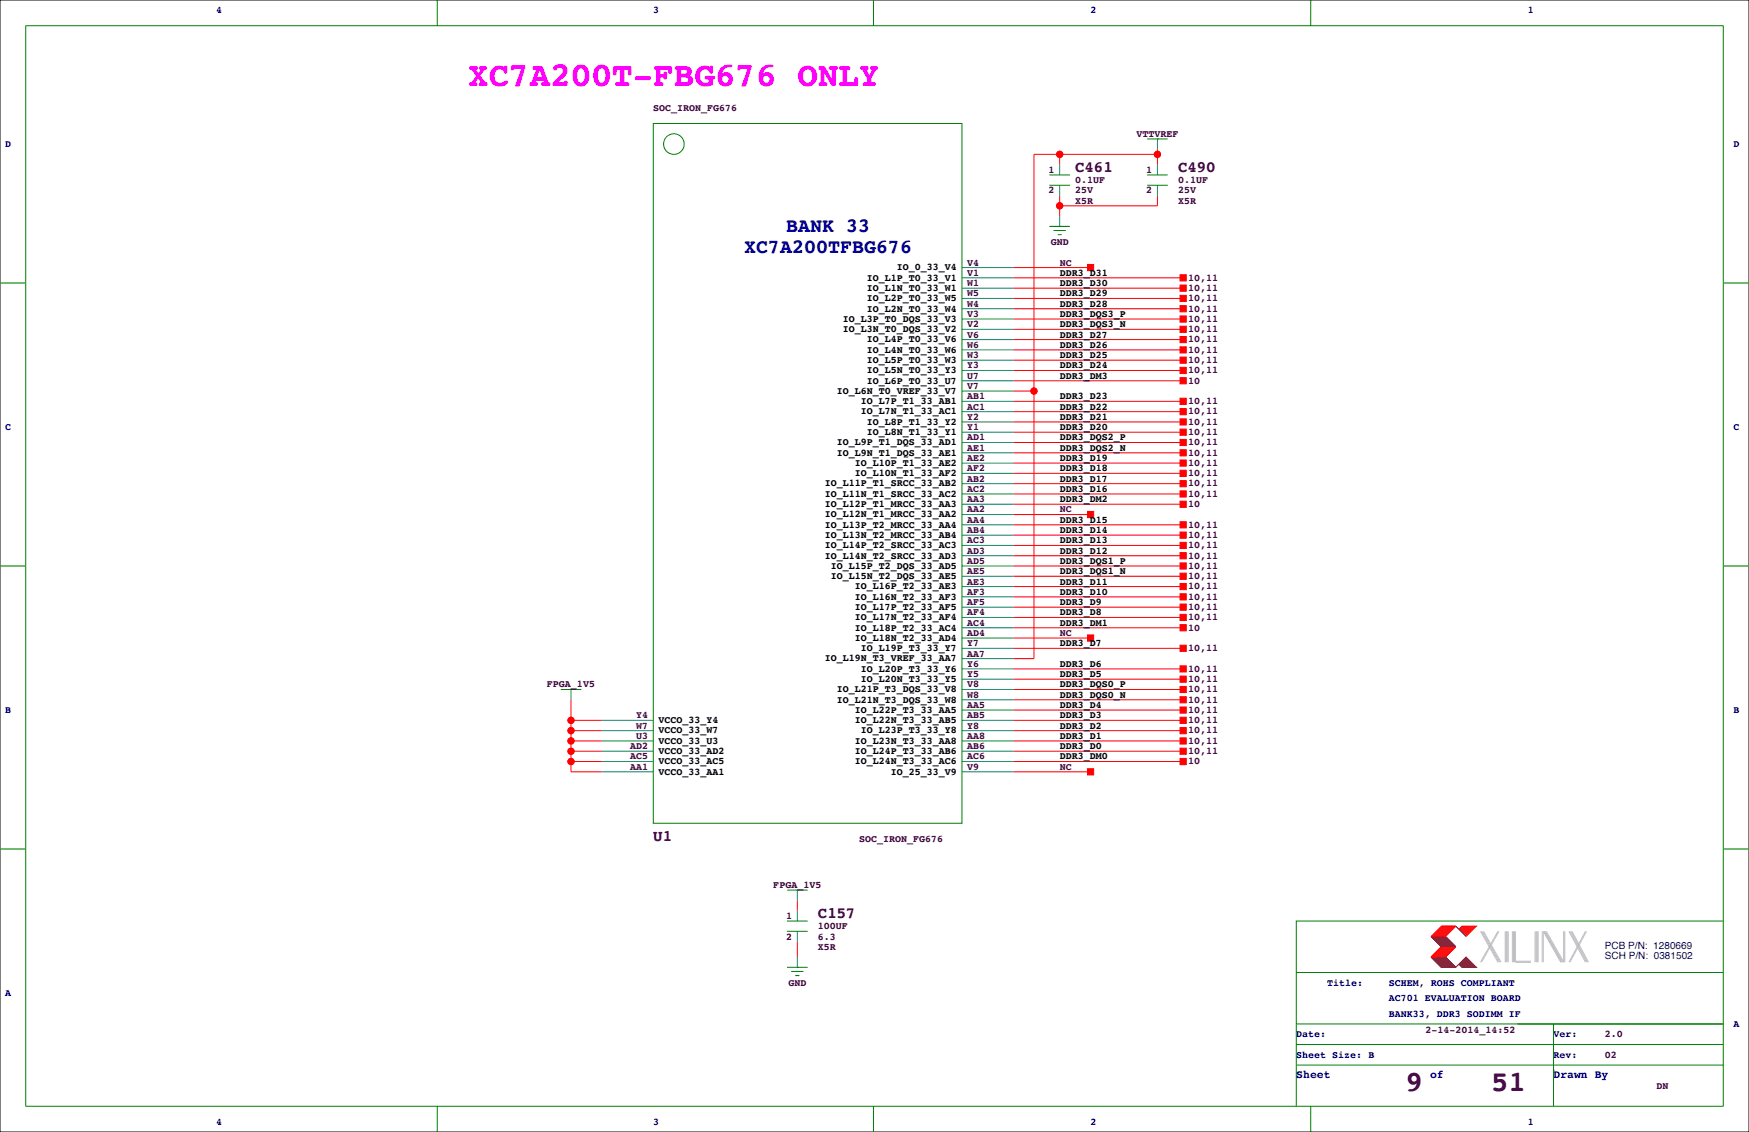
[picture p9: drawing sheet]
<svg xmlns="http://www.w3.org/2000/svg" width="432mm" height="279mm" viewBox="0 0 432 279" stroke-linecap="round" stroke-linejoin="round" font-family="sans-serif">
<path d="M0 0h431.8v279.4h-431.8z" fill="none" stroke="#000" stroke-width=".25"/>
<g fill="none" stroke="#f00" stroke-width=".25">
<path d="M261.6 38.1v2.5M285.8 36.8v3.8M285.8 38.1h-30.5v124.5h-5.1M261.6 48.3v5M285.8 48.3v2.5h-24.2M250.2 66h19M250.2 78.7h41.9M250.2 68.6h41.9M250.2 71.1h41.9M250.2 73.7h41.9M250.2 76.2h41.9M250.2 81.3h41.9"/>
<path d="M250.2 83.8h41.9M250.2 86.4h41.9M250.2 88.9h41.9M250.2 91.4h41.9M250.2 94h41.9M250.2 99.1h41.9M250.2 96.5h5.1M250.2 109.2h41.9M250.2 111.8h41.9M250.2 101.6h41.9M250.2 104.1h41.9M250.2 114.3h41.9"/>
<path d="M250.2 106.7h41.9M250.2 116.8h41.9M250.2 119.4h41.9M250.2 127h19M250.2 139.7h41.9M250.2 132.1h41.9M250.2 121.9h41.9M250.2 124.5h41.9M250.2 129.5h41.9M250.2 134.6h41.9M250.2 137.2h41.9M250.2 157.5h19"/>
<path d="M250.2 142.2h41.9M250.2 144.8h41.9M250.2 147.3h41.9M250.2 149.9h41.9M250.2 152.4h41.9M250.2 154.9h41.9M141 177.8h7.6M141 172.7v17.8h7.6M250.2 160h41.9M250.2 172.7h41.9M250.2 170.2h41.9M250.2 165.1h41.9"/>
<path d="M250.2 167.6h41.9M250.2 175.3h41.9M250.2 177.8h41.9M141 180.3h7.6M141 185.4h7.6M141 188h7.6M141 182.9h7.6M250.2 180.3h41.9M250.2 185.4h41.9M250.2 188h41.9M250.2 182.9h41.9M250.2 190.5h19"/>
<path d="M196.8 222.2v2.6M196.8 232.4v3.8M355.9 233.7l-2.6 2.5h3.6l2.5-2.5M355.9 228.6h3.5l-2.5 2.5h-3.6zM356.1 233.7l-2.5 2.5M356.1 228.6l-2.5 2.5M356.4 233.7l-2.6 2.5M356.4 228.6l-2.6 2.5M356.6 233.7l-2.5 2.5M356.6 228.6l-2.5 2.5M356.9 233.7l-2.6 2.5M356.9 228.6l-2.6 2.5"/>
<path d="M357.1 233.7l-2.5 2.5M357.1 228.6l-2.5 2.5M357.4 233.7l-2.6 2.5M357.4 228.6l-2.6 2.5M357.6 233.7l-2.5 2.5M357.6 228.6l-2.5 2.5M357.9 233.7l-2.6 2.5M357.9 228.6l-2.6 2.5M358.1 233.7l-2.5 2.5M358.1 228.6l-2.5 2.5M358.4 233.7l-2.5 2.5M358.4 228.6l-2.5 2.5"/>
<path d="M358.6 233.7l-2.5 2.5M358.6 228.6l-2.5 2.5M358.9 233.7l-2.5 2.5M358.9 228.6l-2.5 2.5M359.2 233.7l-2.6 2.5M359.2 228.6l-2.6 2.5M360.2 229.4l.7-.8h3.6l-2.6 2.5M361.2 228.6l-.8 .8M361.4 228.6l-1 1M361.7 228.6l-1 1M361.9 228.6l-1.2 1.3M362.2 228.6l-1.3 1.3"/>
<path d="M362.5 228.6l-1.6 1.5M362.7 228.6l-1.5 1.5M363 228.6l-1.8 1.8M363.2 228.6l-1.8 1.8M363.5 228.6l-2.1 2M363.7 228.6l-2 2M364 228.6l-2.3 2.3M364.2 228.6l-2.3 2.3"/>
<circle cx="261.6" cy="38.1" r=".76"/>
<circle cx="285.8" cy="38.1" r=".76"/>
<circle cx="261.6" cy="50.8" r=".76"/>
<circle cx="255.3" cy="96.5" r=".76"/>
<circle cx="141" cy="177.8" r=".76"/>
<circle cx="141" cy="182.9" r=".76"/>
<circle cx="141" cy="185.4" r=".76"/>
<circle cx="141" cy="180.3" r=".76"/>
<circle cx="141" cy="188" r=".76"/>
</g>
<g fill="#f00" stroke="#f00" stroke-width=".25">
<path d="M268.5 65.3h1.5v1.5h-1.5z" fill-rule="evenodd"/>
<path d="M268.5 126.2h1.5v1.6h-1.5z" fill-rule="evenodd"/>
<path d="M268.5 156.7h1.5v1.5h-1.5z" fill-rule="evenodd"/>
<path d="M291.3 159.3h1.6v1.5h-1.6z" fill-rule="evenodd"/>
<path d="M291.3 108.5h1.6v1.5h-1.6z" fill-rule="evenodd"/>
<path d="M291.3 111h1.6v1.5h-1.6z" fill-rule="evenodd"/>
<path d="M291.3 78h1.6v1.5h-1.6z" fill-rule="evenodd"/>
<path d="M291.3 80.5h1.6v1.5h-1.6z" fill-rule="evenodd"/>
<path d="M291.3 141.5h1.6v1.5h-1.6z" fill-rule="evenodd"/>
<path d="M291.3 172h1.6v1.5h-1.6z" fill-rule="evenodd"/>
<path d="M291.3 138.9h1.6v1.6h-1.6z" fill-rule="evenodd"/>
<path d="M291.3 169.4h1.6v1.5h-1.6z" fill-rule="evenodd"/>
<path d="M291.3 131.3h1.6v1.5h-1.6z" fill-rule="evenodd"/>
<path d="M291.3 67.8h1.6v1.5h-1.6z" fill-rule="evenodd"/>
<path d="M291.3 70.4h1.6v1.5h-1.6z" fill-rule="evenodd"/>
<path d="M291.3 72.9h1.6v1.5h-1.6z" fill-rule="evenodd"/>
<path d="M291.3 75.4h1.6v1.6h-1.6z" fill-rule="evenodd"/>
<path d="M291.3 83.1h1.6v1.5h-1.6z" fill-rule="evenodd"/>
<path d="M291.3 85.6h1.6v1.5h-1.6z" fill-rule="evenodd"/>
<path d="M291.3 88.1h1.6v1.6h-1.6z" fill-rule="evenodd"/>
<path d="M291.3 90.7h1.6v1.5h-1.6z" fill-rule="evenodd"/>
<path d="M291.3 93.2h1.6v1.5h-1.6z" fill-rule="evenodd"/>
<path d="M291.3 98.3h1.6v1.5h-1.6z" fill-rule="evenodd"/>
<path d="M291.3 100.8h1.6v1.6h-1.6z" fill-rule="evenodd"/>
<path d="M291.3 103.4h1.6v1.5h-1.6z" fill-rule="evenodd"/>
<path d="M291.3 113.5h1.6v1.6h-1.6z" fill-rule="evenodd"/>
<path d="M291.3 105.9h1.6v1.5h-1.6z" fill-rule="evenodd"/>
<path d="M291.3 116.1h1.6v1.5h-1.6z" fill-rule="evenodd"/>
<path d="M291.3 118.6h1.6v1.5h-1.6z" fill-rule="evenodd"/>
<path d="M291.3 121.2h1.6v1.5h-1.6z" fill-rule="evenodd"/>
<path d="M291.3 123.7h1.6v1.5h-1.6z" fill-rule="evenodd"/>
<path d="M291.3 128.8h1.6v1.5h-1.6z" fill-rule="evenodd"/>
<path d="M291.3 133.9h1.6v1.5h-1.6z" fill-rule="evenodd"/>
<path d="M291.3 136.4h1.6v1.5h-1.6z" fill-rule="evenodd"/>
<path d="M291.3 144h1.6v1.5h-1.6z" fill-rule="evenodd"/>
<path d="M291.3 146.6h1.6v1.5h-1.6z" fill-rule="evenodd"/>
<path d="M291.3 149.1h1.6v1.5h-1.6z" fill-rule="evenodd"/>
<path d="M291.3 151.6h1.6v1.6h-1.6z" fill-rule="evenodd"/>
<path d="M291.3 154.2h1.6v1.5h-1.6z" fill-rule="evenodd"/>
<path d="M291.3 164.3h1.6v1.6h-1.6z" fill-rule="evenodd"/>
<path d="M291.3 166.9h1.6v1.5h-1.6z" fill-rule="evenodd"/>
<path d="M291.3 174.5h1.6v1.5h-1.6z" fill-rule="evenodd"/>
<path d="M291.3 177h1.6v1.6h-1.6z" fill-rule="evenodd"/>
<path d="M291.3 179.6h1.6v1.5h-1.6z" fill-rule="evenodd"/>
<path d="M291.3 184.7h1.6v1.5h-1.6z" fill-rule="evenodd"/>
<path d="M291.3 187.2h1.6v1.5h-1.6z" fill-rule="evenodd"/>
<path d="M291.3 182.1h1.6v1.5h-1.6z" fill-rule="evenodd"/>
<path d="M268.5 189.7h1.5v1.6h-1.5z" fill-rule="evenodd"/>
<circle cx="141" cy="188" r=".76"/>
<circle cx="141" cy="185.4" r=".76"/>
<circle cx="141" cy="182.9" r=".76"/>
<circle cx="141" cy="180.3" r=".76"/>
<circle cx="141" cy="177.8" r=".76"/>
<circle cx="261.6" cy="50.8" r=".76"/>
<circle cx="285.8" cy="38.1" r=".76"/>
<circle cx="261.6" cy="38.1" r=".76"/>
<circle cx="255.3" cy="96.5" r=".76"/>
</g>
<g fill="none" stroke="#008080" stroke-width=".25">
<path d="M285.8 34.3v2.5M261.6 40.6v2.6M261.6 45.7v2.6M261.6 53.3v2.6M285.8 40.6v2.6M285.8 45.7v2.6M237.5 78.7h12.7M237.5 76.2h12.7M237.5 73.7h12.7M237.5 71.1h12.7M237.5 68.6h12.7M237.5 66h12.7"/>
<path d="M237.5 99.1h12.7M237.5 96.5h12.7M237.5 94h12.7M237.5 91.4h12.7M237.5 88.9h12.7M237.5 86.4h12.7M237.5 83.8h12.7M237.5 81.3h12.7M237.5 119.4h12.7M237.5 116.8h12.7M237.5 114.3h12.7M237.5 111.8h12.7"/>
<path d="M237.5 109.2h12.7M237.5 106.7h12.7M237.5 104.1h12.7M237.5 101.6h12.7M237.5 139.7h12.7M237.5 137.2h12.7M237.5 134.6h12.7M237.5 132.1h12.7M237.5 129.5h12.7M237.5 127h12.7M237.5 124.5h12.7M237.5 121.9h12.7"/>
<path d="M237.5 157.5h12.7M237.5 154.9h12.7M237.5 152.4h12.7M237.5 149.9h12.7M237.5 147.3h12.7M237.5 144.8h12.7M237.5 142.2h12.7M141 170.2v2.5M148.6 177.8h12.7M237.5 177.8h12.7M237.5 175.3h12.7M237.5 172.7h12.7"/>
<path d="M237.5 170.2h12.7M237.5 167.6h12.7M237.5 165.1h12.7M237.5 162.6h12.7M237.5 160h12.7M148.6 190.5h12.7M148.6 188h12.7M148.6 185.4h12.7M148.6 182.9h12.7M148.6 180.3h12.7M237.5 190.5h12.7M237.5 188h12.7"/>
<path d="M237.5 185.4h12.7M237.5 182.9h12.7M237.5 180.3h12.7M196.8 219.7v2.5M196.8 224.8v2.5M196.8 229.9v2.5M196.8 236.2v2.6"/>
</g>
<g fill="none" stroke="#008000" stroke-width=".25">
<path d="M6.3 6.4h419.1v266.6h-419.1zM107.9 0v6.4M215.6 0v6.4M323.6 0v6.4M161.3 30.5h76.2v172.7h-76.2zM283.2 34.3h5.1M285.8 34.3h.1M259.1 55.9h5.1M259.1 45.7h5.1M259.1 43.2h5.1M260.1 56.9h3M261.1 57.9h1"/>
<path d="M261.6 55.9h.1M283.2 45.7h5.1M283.2 43.2h5.1M0 69.8h6.3M425.4 69.8h6.4M0 139.7h6.3M425.4 139.7h6.4M138.4 170.2h5.1M141 170.2h.1M0 209.5h6.3M194.3 219.7h5.1M196.8 219.7h.1"/>
<path d="M425.4 209.5h6.4M194.3 238.8h5.1M194.3 229.9h5.1M194.3 227.3h5.1M195.3 239.8h3.1M196.8 238.8h.1M425.4 227.3h-105.4v35.6M196.3 240.8h1.1M320 257.8h105.4M320 252.7h105.4M320 240h105.4M383.5 252.7v20.3"/>
<path d="M107.9 273v6.4M215.6 273v6.4M320 262.9v10.1M320 262.9h105.4M323.6 273v6.4M383.5 264.2h.1"/>
<circle cx="166.4" cy="35.6" r="2.54"/>
</g>
<g fill="none" stroke="#800000" stroke-width=".25">
<path d="M353.3 236.2l2.6 2.6h3.5M353.3 231.1l2.6 2.6M353.6 231.1l2.5 2.6M353.6 236.2l2.5 2.6M353.8 231.1l2.6 2.6M353.8 236.2l2.6 2.6M354.1 231.1l2.5 2.6M354.1 236.2l2.5 2.6M354.3 231.1l2.6 2.6M354.3 236.2l2.6 2.6M354.6 231.1l2.5 2.6M354.6 236.2l2.5 2.6"/>
<path d="M354.8 231.1l2.6 2.6M354.8 236.2l2.6 2.6M355.1 231.1l2.5 2.6M355.1 236.2l2.5 2.6M355.3 231.1l2.6 2.6M355.3 236.2l2.6 2.6M355.6 231.1l2.5 2.6M355.6 236.2l2.5 2.6M355.9 231.1l2.5 2.6M355.9 236.2l2.5 2.6M356.1 231.1l2.5 2.6M356.1 236.2l2.5 2.6"/>
<path d="M356.4 231.1l2.5 2.6M356.4 236.2l2.5 2.6M356.6 231.1l2.6 2.6M356.6 236.2l2.6 2.6M356.9 231.1l2.5 2.6M356.9 236.2l2.5 2.6M359.4 228.6l2.5 2.5M360.2 238l.7 .8h3.6l-2.6-2.6-2.5 2.6M360.4 237.7l1 1.1M360.4 238l.8 .8M360.7 237.5l1.2 1.3M360.7 237.7l1 1.1"/>
<path d="M360.9 237.2l1.6 1.6M360.9 237.5l1.3 1.3M361.2 237l1.8 1.8M361.2 237.2l1.5 1.6M361.4 236.7l2.1 2.1M361.4 237l1.8 1.8M361.7 236.5l2.3 2.3M361.7 236.7l2 2.1M361.9 236.5l2.3 2.3"/>
</g>
<g fill="none" stroke="#c0c0c0" stroke-width=".25">
<path d="M365.5 229.9l4.3 7.6M365.8 229.9l4.3 7.6M366 229.9l4.3 7.6M366.3 229.9l4.3 7.6M369.8 229.9l-4.3 7.6M370.1 229.9l-4.3 7.6M371.6 229.9v7.6M371.9 229.9v7.6M372.1 229.9v7.6M372.4 229.9v7.6M373.4 229.9v7.6M373.6 229.9v7.6"/>
<path d="M373.9 229.9v7.6M374.1 229.9v7.6h3.9M374.1 237.2h3.9M379 229.9v7.6M379.2 229.9v7.6M379.5 229.9v7.6M379.7 229.9v7.6M380.7 229.9v7.6M381 237.5v-7.6l4.3 7.6M381.3 229.9l4.3 7.6M381.5 229.9l4.3 7.6M381.8 229.9l4.3 7.6v-7.6"/>
<path d="M386.3 229.9v7.6M387.3 229.9l4.1 7.6M387.6 229.9l4.1 7.6M387.9 229.9l4 7.6M388.1 229.9l4.1 7.6M391.4 229.9l-4.1 7.6M391.7 229.9l-4.1 7.6"/>
</g>
<text font-size="8.5" fill="#f0f" x="115.6" y="21.1">XC7A200T-FBG676 ONLY</text>
<g font-size="7.1" fill="#400040">
<text x="347" y="269.3">9</text>
<text x="368.2" y="269.3">51</text>
</g>
<g font-size="4.9" fill="#0000a0">
<text x="194.1" y="57.3">BANK 33</text>
<text x="183.7" y="62.3">XC7A200TFBG676</text>
</g>
<g font-size="3.9" fill="#400040">
<text x="265.4" y="42.4">C461</text>
<text x="290.8" y="42.4">C490</text>
<text x="161.3" y="207.5">U1</text>
<text x="201.9" y="226.5">C157</text>
</g>
<g font-size="2.8" fill="#0000a0">
<text x="320" y="266.1">Sheet</text>
<text x="353.1" y="266.1">of</text>
<text x="383.5" y="266.1">Drawn By</text>
</g>
<g font-size="2.5" fill="#0000a0">
<text x="53.3" y="3.3">4</text>
<text x="161.3" y="3.3">3</text>
<text x="269.2" y="3.3">2</text>
<text x="377.2" y="3.3">1</text>
<text x="1.3" y="36.3">D</text>
<text x="428" y="36.3">D</text>
<text x="1.3" y="106.2">C</text>
<text x="428" y="106.2">C</text>
<text x="1.3" y="176">B</text>
<text x="428" y="176">B</text>
<text x="396.2" y="236.8">SCH P/N: 0381502</text>
<text x="396.2" y="234.2">PCB P/N: 1280669</text>
<text x="1.3" y="245.9">A</text>
<text x="327.7" y="243.3">Title:</text>
<text x="342.9" y="243.3">SCHEM, ROHS COMPLIANT</text>
<text x="342.9" y="247.1">AC701 EVALUATION BOARD</text>
<text x="342.9" y="251">BANK33, DDR3 SODIMM IF</text>
<text x="320" y="256">Date:</text>
<text x="383.5" y="256">Ver:</text>
<text x="428" y="253.5">A</text>
<text x="320" y="261.1">Sheet Size: B</text>
<text x="383.5" y="261.1">Rev:</text>
<text x="53.3" y="277.6">4</text>
<text x="161.3" y="277.6">3</text>
<text x="269.2" y="277.6">2</text>
<text x="377.2" y="277.6">1</text>
</g>
<g font-size="2.5" fill="#400040">
<text x="161.3" y="27.4">SOC_IRON_FG676</text>
<text x="280.6" y="33.8">VTTVREF</text>
<text x="258.9" y="42.7">1</text>
<text x="258.9" y="47.8">2</text>
<text x="265.4" y="47.8">25V</text>
<text x="265.4" y="45.2">0.1UF</text>
<text x="283" y="42.7">1</text>
<text x="283" y="47.8">2</text>
<text x="290.8" y="45.2">0.1UF</text>
<text x="290.8" y="47.8">25V</text>
<text x="265.4" y="50.3">X5R</text>
<text x="290.8" y="50.3">X5R</text>
<text x="238.8" y="65.5">V4</text>
<text x="259.4" y="60.5">GND</text>
<text x="261.6" y="65.5">NC</text>
<text x="238.8" y="70.6">W1</text>
<text x="238.8" y="68.1">V1</text>
<text x="293.4" y="71.8">10,11</text>
<text x="293.4" y="69.3">10,11</text>
<text x="238.8" y="75.7">W4</text>
<text x="238.8" y="73.2">W5</text>
<text x="293.4" y="76.9">10,11</text>
<text x="293.4" y="74.4">10,11</text>
<text x="238.8" y="83.3">V6</text>
<text x="238.8" y="80.8">V2</text>
<text x="238.8" y="78.2">V3</text>
<text x="293.4" y="82">10,11</text>
<text x="293.4" y="79.4">10,11</text>
<text x="238.8" y="88.4">W3</text>
<text x="238.8" y="85.9">W6</text>
<text x="293.4" y="89.6">10,11</text>
<text x="293.4" y="87.1">10,11</text>
<text x="293.4" y="84.5">10,11</text>
<text x="238.8" y="93.5">U7</text>
<text x="238.8" y="90.9">Y3</text>
<text x="293.4" y="94.7">10</text>
<text x="293.4" y="92.1">10,11</text>
<text x="238.8" y="101.1">AC1</text>
<text x="238.8" y="98.6">AB1</text>
<text x="238.8" y="96">V7</text>
<text x="293.4" y="99.8">10,11</text>
<text x="238.8" y="106.2">Y1</text>
<text x="238.8" y="103.6">Y2</text>
<text x="293.4" y="107.4">10,11</text>
<text x="293.4" y="104.8">10,11</text>
<text x="293.4" y="102.3">10,11</text>
<text x="238.8" y="113.8">AE2</text>
<text x="238.8" y="111.3">AE1</text>
<text x="238.8" y="108.7">AD1</text>
<text x="293.4" y="112.5">10,11</text>
<text x="293.4" y="109.9">10,11</text>
<text x="238.8" y="118.9">AB2</text>
<text x="238.8" y="116.3">AF2</text>
<text x="293.4" y="117.5">10,11</text>
<text x="293.4" y="115">10,11</text>
<text x="238.8" y="124">AA3</text>
<text x="238.8" y="121.4">AC2</text>
<text x="293.4" y="125.2">10</text>
<text x="293.4" y="122.6">10,11</text>
<text x="293.4" y="120.1">10,11</text>
<text x="238.8" y="131.6">AB4</text>
<text x="238.8" y="129">AA4</text>
<text x="238.8" y="126.5">AA2</text>
<text x="261.6" y="126.5">NC</text>
<text x="293.4" y="130.2">10,11</text>
<text x="238.8" y="136.7">AD3</text>
<text x="238.8" y="134.1">AC3</text>
<text x="293.4" y="137.9">10,11</text>
<text x="293.4" y="135.3">10,11</text>
<text x="293.4" y="132.8">10,11</text>
<text x="238.8" y="141.7">AE5</text>
<text x="238.8" y="139.2">AD5</text>
<text x="293.4" y="140.4">10,11</text>
<text x="293.4" y="142.9">10,11</text>
<text x="238.8" y="149.4">AF5</text>
<text x="238.8" y="146.8">AF3</text>
<text x="238.8" y="144.3">AE3</text>
<text x="293.4" y="148">10,11</text>
<text x="293.4" y="145.5">10,11</text>
<text x="238.8" y="154.4">AC4</text>
<text x="238.8" y="151.9">AF4</text>
<text x="293.4" y="155.6">10</text>
<text x="293.4" y="153.1">10,11</text>
<text x="293.4" y="150.6">10,11</text>
<text x="238.8" y="159.5">Y7</text>
<text x="238.8" y="157">AD4</text>
<text x="261.6" y="157">NC</text>
<text x="293.4" y="160.7">10,11</text>
<text x="238.8" y="167.1">Y5</text>
<text x="238.8" y="164.6">Y6</text>
<text x="238.8" y="162.1">AA7</text>
<text x="293.4" y="165.8">10,11</text>
<text x="135" y="169.7">FPGA_1V5</text>
<text x="238.8" y="172.2">W8</text>
<text x="238.8" y="169.7">V8</text>
<text x="293.4" y="168.3">10,11</text>
<text x="293.4" y="170.9">10,11</text>
<text x="293.4" y="173.4">10,11</text>
<text x="157.1" y="179.8">W7</text>
<text x="157.1" y="177.3">Y4</text>
<text x="238.8" y="179.8">Y8</text>
<text x="238.8" y="177.3">AB5</text>
<text x="238.8" y="174.8">AA5</text>
<text x="293.4" y="178.5">10,11</text>
<text x="293.4" y="176">10,11</text>
<text x="155.6" y="184.9">AD2</text>
<text x="157.1" y="182.4">U3</text>
<text x="238.8" y="184.9">AB6</text>
<text x="238.8" y="182.4">AA8</text>
<text x="293.4" y="183.6">10,11</text>
<text x="293.4" y="181">10,11</text>
<text x="155.6" y="190">AA1</text>
<text x="155.6" y="187.5">AC5</text>
<text x="238.8" y="190">V9</text>
<text x="238.8" y="187.5">AC6</text>
<text x="261.6" y="190">NC</text>
<text x="293.4" y="188.7">10</text>
<text x="293.4" y="186.1">10,11</text>
<text x="212.1" y="207.8">SOC_IRON_FG676</text>
<text x="190.9" y="219.2">FPGA_1V5</text>
<text x="194.1" y="226.8">1</text>
<text x="194.1" y="231.9">2</text>
<text x="201.9" y="229.4">100UF</text>
<text x="201.9" y="231.9">6.3</text>
<text x="201.9" y="234.4">X5R</text>
<text x="194.6" y="243.3">GND</text>
<text x="351.9" y="255">2-14-2014_14:52</text>
<text x="396.2" y="256">2.0</text>
<text x="396.2" y="261.1">02</text>
<text x="408.9" y="268.7">DN</text>
</g>
<g font-size="2.5">
<text x="214" y="71.8">IO_L1N_T0_33_W1</text>
<text x="214" y="69.3">IO_L1P_T0_33_V1</text>
<text x="221.4" y="66.7">IO_0_33_V4</text>
<text x="261.6" y="70.6">DDR3_D30</text>
<text x="261.6" y="68.1">DDR3_D31</text>
<text x="214" y="76.9">IO_L2N_T0_33_W4</text>
<text x="214" y="74.4">IO_L2P_T0_33_W5</text>
<text x="261.6" y="75.7">DDR3_D28</text>
<text x="261.6" y="73.2">DDR3_D29</text>
<text x="208.1" y="82">IO_L3N_T0_DQS_33_V2</text>
<text x="208.1" y="79.4">IO_L3P_T0_DQS_33_V3</text>
<text x="261.6" y="83.3">DDR3_D27</text>
<text x="261.6" y="80.8">DDR3_DQS3_N</text>
<text x="261.6" y="78.2">DDR3_DQS3_P</text>
<text x="214" y="89.6">IO_L5P_T0_33_W3</text>
<text x="214" y="87.1">IO_L4N_T0_33_W6</text>
<text x="214" y="84.5">IO_L4P_T0_33_V6</text>
<text x="261.6" y="88.4">DDR3_D25</text>
<text x="261.6" y="85.9">DDR3_D26</text>
<text x="214" y="94.7">IO_L6P_T0_33_U7</text>
<text x="214" y="92.1">IO_L5N_T0_33_Y3</text>
<text x="261.6" y="93.5">DDR3_DM3</text>
<text x="261.6" y="90.9">DDR3_D24</text>
<text x="206.6" y="97.2">IO_L6N_T0_VREF_33_V7</text>
<text x="212.5" y="99.8">IO_L7P_T1_33_AB1</text>
<text x="261.6" y="101.1">DDR3_D22</text>
<text x="261.6" y="98.6">DDR3_D23</text>
<text x="212.5" y="102.3">IO_L7N_T1_33_AC1</text>
<text x="214" y="107.4">IO_L8N_T1_33_Y1</text>
<text x="214" y="104.8">IO_L8P_T1_33_Y2</text>
<text x="261.6" y="106.2">DDR3_D20</text>
<text x="261.6" y="103.6">DDR3_D21</text>
<text x="206.6" y="112.5">IO_L9N_T1_DQS_33_AE1</text>
<text x="206.6" y="109.9">IO_L9P_T1_DQS_33_AD1</text>
<text x="261.6" y="113.8">DDR3_D19</text>
<text x="261.6" y="111.3">DDR3_DQS2_N</text>
<text x="261.6" y="108.7">DDR3_DQS2_P</text>
<text x="211" y="117.5">IO_L10N_T1_33_AF2</text>
<text x="211" y="115">IO_L10P_T1_33_AE2</text>
<text x="261.6" y="118.9">DDR3_D17</text>
<text x="261.6" y="116.3">DDR3_D18</text>
<text x="203.6" y="125.2">IO_L12P_T1_MRCC_33_AA3</text>
<text x="203.6" y="122.6">IO_L11N_T1_SRCC_33_AC2</text>
<text x="203.6" y="120.1">IO_L11P_T1_SRCC_33_AB2</text>
<text x="261.6" y="124">DDR3_DM2</text>
<text x="261.6" y="121.4">DDR3_D16</text>
<text x="203.6" y="130.2">IO_L13P_T2_MRCC_33_AA4</text>
<text x="203.6" y="127.7">IO_L12N_T1_MRCC_33_AA2</text>
<text x="261.6" y="129">DDR3_D15</text>
<text x="261.6" y="131.6">DDR3_D14</text>
<text x="203.6" y="137.9">IO_L14N_T2_SRCC_33_AD3</text>
<text x="203.6" y="135.3">IO_L14P_T2_SRCC_33_AC3</text>
<text x="203.6" y="132.8">IO_L13N_T2_MRCC_33_AB4</text>
<text x="261.6" y="136.7">DDR3_D12</text>
<text x="261.6" y="134.1">DDR3_D13</text>
<text x="205.1" y="142.9">IO_L15N_T2_DQS_33_AE5</text>
<text x="205.1" y="140.4">IO_L15P_T2_DQS_33_AD5</text>
<text x="261.6" y="139.2">DDR3_DQS1_P</text>
<text x="261.6" y="141.7">DDR3_DQS1_N</text>
<text x="211" y="148">IO_L16N_T2_33_AF3</text>
<text x="211" y="145.5">IO_L16P_T2_33_AE3</text>
<text x="261.6" y="149.4">DDR3_D9</text>
<text x="261.6" y="146.8">DDR3_D10</text>
<text x="261.6" y="144.3">DDR3_D11</text>
<text x="211" y="155.6">IO_L18P_T2_33_AC4</text>
<text x="211" y="153.1">IO_L17N_T2_33_AF4</text>
<text x="211" y="150.6">IO_L17P_T2_33_AF5</text>
<text x="261.6" y="154.4">DDR3_DM1</text>
<text x="261.6" y="151.9">DDR3_D8</text>
<text x="211" y="158.2">IO_L18N_T2_33_AD4</text>
<text x="212.5" y="160.7">IO_L19P_T3_33_Y7</text>
<text x="261.6" y="159.5">DDR3_D7</text>
<text x="203.6" y="163.3">IO_L19N_T3_VREF_33_AA7</text>
<text x="212.5" y="165.8">IO_L20P_T3_33_Y6</text>
<text x="261.6" y="167.1">DDR3_D5</text>
<text x="261.6" y="164.6">DDR3_D6</text>
<text x="206.6" y="173.4">IO_L21N_T3_DQS_33_W8</text>
<text x="206.6" y="170.9">IO_L21P_T3_DQS_33_V8</text>
<text x="212.5" y="168.3">IO_L20N_T3_33_Y5</text>
<text x="261.6" y="169.7">DDR3_DQS0_P</text>
<text x="261.6" y="172.2">DDR3_DQS0_N</text>
<text x="162.6" y="178.5">VCCO_33_Y4</text>
<text x="211" y="178.5">IO_L22N_T3_33_AB5</text>
<text x="211" y="176">IO_L22P_T3_33_AA5</text>
<text x="261.6" y="179.8">DDR3_D2</text>
<text x="261.6" y="177.3">DDR3_D3</text>
<text x="261.6" y="174.8">DDR3_D4</text>
<text x="162.6" y="183.6">VCCO_33_U3</text>
<text x="162.6" y="181">VCCO_33_W7</text>
<text x="211" y="183.6">IO_L23N_T3_33_AA8</text>
<text x="212.5" y="181">IO_L23P_T3_33_Y8</text>
<text x="261.6" y="182.4">DDR3_D1</text>
<text x="261.6" y="184.9">DDR3_D0</text>
<text x="162.6" y="191.2">VCCO_33_AA1</text>
<text x="162.6" y="188.7">VCCO_33_AC5</text>
<text x="162.6" y="186.1">VCCO_33_AD2</text>
<text x="211" y="188.7">IO_L24N_T3_33_AC6</text>
<text x="211" y="186.1">IO_L24P_T3_33_AB6</text>
<text x="219.9" y="191.2">IO_25_33_V9</text>
<text x="261.6" y="187.5">DDR3_DM0</text>
</g>
</svg>
